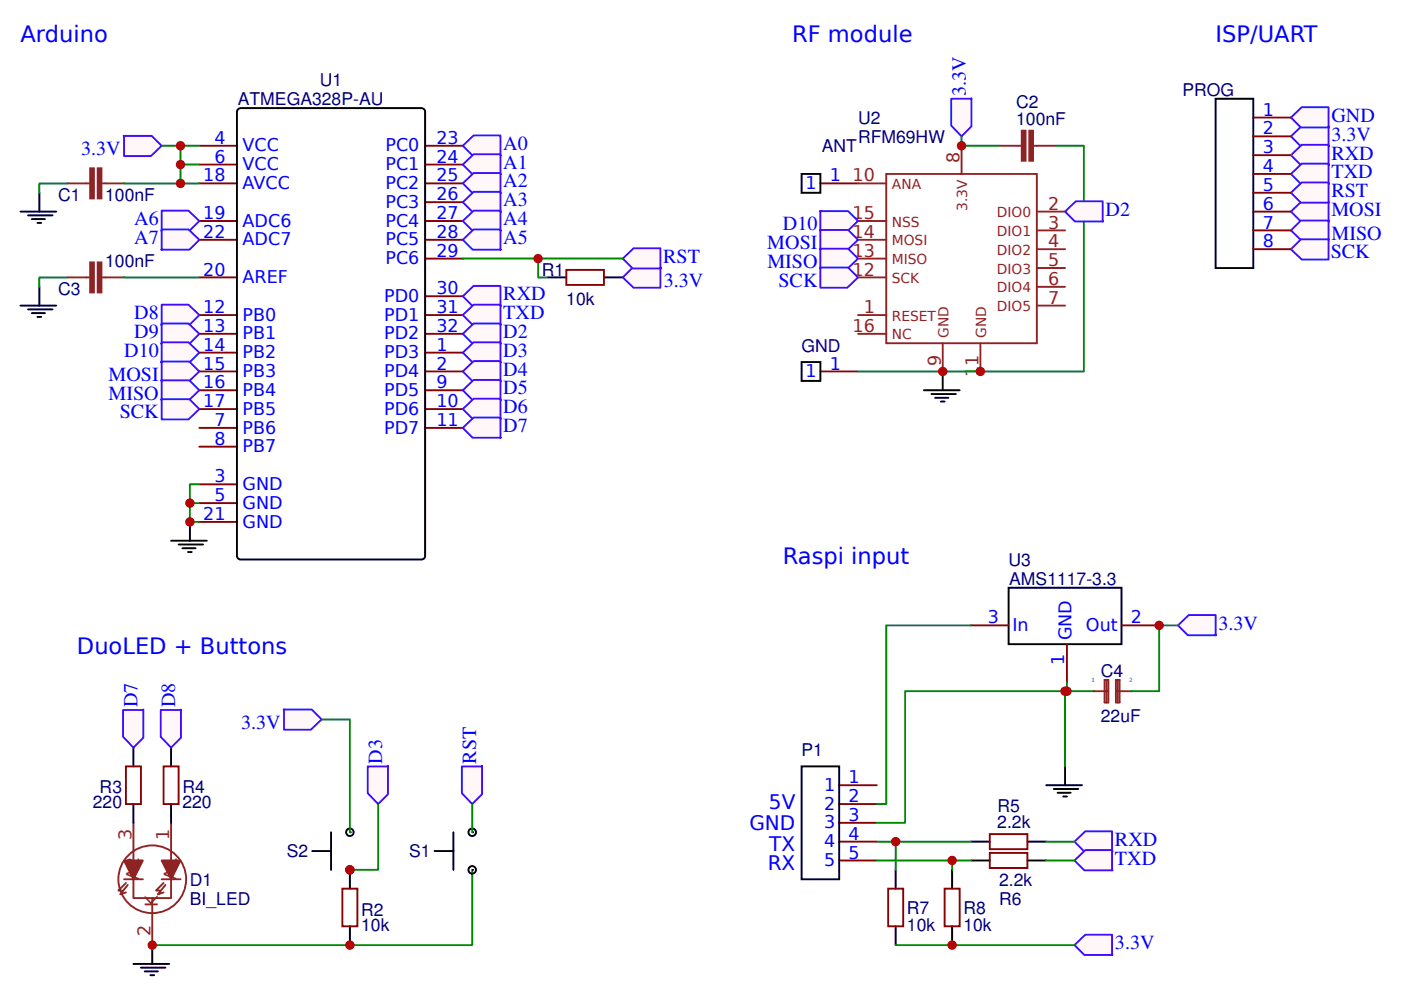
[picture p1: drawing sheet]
<svg xmlns="http://www.w3.org/2000/svg" width="197mm" height="140mm" viewBox="0 0 197 140" stroke-linecap="round" stroke-linejoin="round" font-family="sans-serif">
<g fill="none" stroke="#800" stroke-width=".26">
<path d="M28 20.5h5.3M28 23.2h5.3M28 25.8h5.3M28 31.1h5.3M28 33.7h5.3M28 39h5.3M59.8 20.5h5.3M59.8 23.2h5.3M59.8 25.8h5.3M59.8 31.1h5.3M59.8 33.7h5.3M59.8 28.4h5.3"/>
<path d="M59.8 36.4h5.3M28 44.3h5.3M28 47h5.3M28 49.6h5.3M28 52.3h5.3M28 54.9h5.3M28 57.5h5.3M59.8 44.3h5.3M59.8 47h5.3M59.8 49.6h5.3M59.8 52.3h5.3M59.8 54.9h5.3"/>
<path d="M59.8 57.5h5.3M59.8 41.7h5.3M28 60.2h5.3M28 62.8h5.3M28 68.1h5.3M28 70.8h5.3M28 73.4h5.3M59.8 60.2h5.3"/>
</g>
<path d="M33.6 15.3l.2-.1h25.4l.3 .1 .2 .2 .1 .2v62.5l-.1 .3-.2 .1-.3 .1h-25.4l-.2-.1-.2-.1-.1-.3v-62.5l.1-.2z" fill="none" stroke="#000" stroke-width=".26"/>
<path d="M17.4 19.1h3.9l1.4 1.4-1.5 1.5h-3.8z" fill="#fff7f8" stroke="#430aff" stroke-width=".26"/>
<path d="M9.5 39h-4v1.3M17.4 39h10.6M22.7 20.5h5.3M25.4 20.5v2.7h2.6M25.4 23.2v2.6h2.6M75.6 36.4v2.6h1.4" fill="none" stroke="#080" stroke-width=".26"/>
<path d="M77 39h2.6M84.9 39h2.7M2.9 43h5M3.9 43.5h3.5M4.5 44.1h1.8M5.3 44.6h.5M5.5 40.3v2.7M24.1 76.1h5M25.1 76.6h3.4M25.6 77.1h1.9M26.4 77.7h.6M26.7 73.4v2.7" fill="none" stroke="#000" stroke-width=".26"/>
<path d="M9.5 39h3.2M14.3 39h3.1" fill="none" stroke="#8d2323" stroke-width=".26"/>
<g fill="#8d2323" stroke="#8d2323" stroke-width=".26">
<path d="M12.7 36.9h.5v4.2h-.5z"/>
<path d="M13.7 36.9h.6v4.2h-.6z"/>
</g>
<path d="M79.6 38h5.3v2.1h-5.3z" fill="none" stroke="#800" stroke-width=".26"/>
<g fill="#fff7f8" stroke="#430aff" stroke-width=".26">
<path d="M87.6 39l1.3-1.4h4l-.1 2.9h-3.7z"/>
<path d="M65.1 20.5l1.5-1.5h3.8v2.9h-3.9z"/>
<path d="M65.1 23.2l1.5-1.5h3.8v2.8h-3.9z"/>
<path d="M65.1 25.8l1.5-1.5h3.8v2.9h-3.9z"/>
<path d="M65.1 28.4l1.5-1.4h3.8v2.8h-3.9z"/>
<path d="M65.1 31.1l1.5-1.5h3.8v2.9h-3.9z"/>
<path d="M65.1 33.7l1.5-1.4h3.8v2.8h-3.9z"/>
<path d="M65.1 41.7l1.5-1.5h3.8v2.9h-3.9z"/>
<path d="M65.1 44.3l1.5-1.4h3.8v2.8h-3.9z"/>
<path d="M65.1 47l1.5-1.5h3.8v2.9h-3.9z"/>
<path d="M65.1 49.6l1.5-1.4h3.8v2.8h-3.9z"/>
<path d="M65.1 52.3l1.5-1.5h3.8v2.8h-3.9z"/>
<path d="M65.1 54.9l1.5-1.5h3.8v2.9h-3.9z"/>
<path d="M65.1 57.5l1.5-1.4h3.8v2.8h-3.9z"/>
<path d="M65.1 60.2l1.5-1.5h3.8v2.9h-3.9z"/>
<path d="M22.7 42.9h3.8l1.5 1.4-1.4 1.4h-3.9z"/>
<path d="M22.7 45.5h3.8l1.5 1.5-1.4 1.4h-3.9z"/>
<path d="M22.7 48.2h3.8l1.5 1.4-1.4 1.4h-3.9z"/>
<path d="M22.7 50.9h3.9l1.4 1.4-1.5 1.4h-3.8z"/>
<path d="M22.7 53.5h3.9l1.4 1.4-1.5 1.5h-3.8z"/>
<path d="M22.7 56.2h3.9l1.4 1.3-1.5 1.5h-3.8z"/>
</g>
<path d="M26.7 70.8h1.3M28 68.1h-1.3v5.3h1.3" fill="none" stroke="#080" stroke-width=".26"/>
<g fill="#fff7f8" stroke="#430aff" stroke-width=".26">
<path d="M22.7 29.6h3.8l1.5 1.5-1.4 1.4h-3.9z"/>
<path d="M22.7 32.3h3.8l1.5 1.4-1.4 1.4h-3.9z"/>
</g>
<path d="M9.5 25.8h3.2M14.3 25.8h3.1" fill="none" stroke="#8d2323" stroke-width=".26"/>
<g fill="#8d2323" stroke="#8d2323" stroke-width=".26">
<path d="M12.7 23.7h.5v4.2h-.5z"/>
<path d="M13.7 23.7h.6v4.2h-.6z"/>
</g>
<path d="M2.9 29.8h5M3.9 30.3h3.5M4.5 30.8h1.8M5.3 31.4h.5M5.5 27.1v2.7" fill="none" stroke="#000" stroke-width=".26"/>
<path d="M9.5 25.8h-4v1.3M17.4 25.8h8" fill="none" stroke="#080" stroke-width=".26"/>
<path d="M87.6 36.4l1.5-1.5h3.7l.1 2.9h-4z" fill="#fff7f8" stroke="#430aff" stroke-width=".26"/>
<path d="M65.1 36.4h22.5M148.4 20.5h4v31.8h-19.9" fill="none" stroke="#080" stroke-width=".26"/>
<path d="M115.3 25.8h5.3" fill="none" stroke="#800" stroke-width=".26"/>
<path d="M112.7 24.5h2.6v2.6h-2.6zM129.9 54.9h5M130.9 55.4h3.5M131.5 56h1.8M132.3 56.5h.5M132.5 52.3v2.6" fill="none" stroke="#000" stroke-width=".26"/>
<g fill="none" stroke="#8d2323" stroke-width=".26">
<path d="M120.6 25.8h4M120.6 39h4M120.6 36.4h4M120.6 33.7h4M120.6 31.1h4M124.6 24.5h21.2v23.8h-21.2zM135.2 20.5v4M140.5 20.5h3.1M145.2 20.5h3.2M145.8 29.8h3.9M145.8 32.4h3.9M145.8 35.1h3.9"/>
<path d="M145.8 37.7h3.9M120.6 44.3h4M120.6 47h4M132.5 48.3v4M137.8 48.3v4M145.8 40.3h3.9M145.8 43h3.9"/>
</g>
<g fill="#8d2323" stroke="#8d2323" stroke-width=".26">
<path d="M144.7 18.4h.5v4.2h-.5z"/>
<path d="M143.6 18.4h.6v4.2h-.6z"/>
</g>
<g fill="#fff7f8" stroke="#430aff" stroke-width=".26">
<path d="M149.7 29.8l1.5-1.5h3.8l.1 2.9h-4z"/>
<path d="M115.3 29.7h3.9l1.4 1.4-1.5 1.4h-3.8z"/>
<path d="M115.3 32.3h3.9l1.4 1.4-1.5 1.5h-3.8z"/>
<path d="M115.3 35h3.9l1.4 1.4-1.5 1.4h-3.8z"/>
<path d="M115.3 37.6h3.9l1.4 1.4-1.5 1.5h-3.8z"/>
<path d="M133.7 13.9l2.9-.1v4l-1.4 1.4-1.5-1.5z"/>
</g>
<path d="M135.2 19.2v1.3h5.3" fill="none" stroke="#080" stroke-width=".26"/>
<g fill="none" stroke="#000" stroke-width=".26">
<path d="M18.8 105.2v2.6M18.8 113.1v2.7M24.1 105.2v2.6M24.1 113.1v2.7M43.9 119.7h2.6M46.5 117.1v5.3M49.2 117.1h.1M49.2 122.4h.1M49.2 122.4v2.6M49.2 130.3v2.7"/>
<circle cx="49.2" cy="117.1" r=".53"/>
<circle cx="49.2" cy="122.4" r=".53"/>
</g>
<g fill="none" stroke="#8d2323" stroke-width=".26">
<path d="M18.8 115.8v5.2M24.1 115.8v5.2M17.4 123.7h2.7M17.7 124.2l-1.1 1.1h.6M18 124.5l-1.1 1.3 .8-.3M18.8 123.7v2.6h5.3v-2.6M21.4 126.3v6.7M22.7 123.7h2.7M23 124.2l-1.1 1.1h.6M23.3 124.5l-1.1 1.3 .8-.3"/>
<circle cx="21.4" cy="123.7" r="4.8"/>
</g>
<g fill="#8d2323" stroke="#8d2323" stroke-width=".26">
<path d="M17.4 121h2.7l-1.3 2.7z"/>
<path d="M22.7 121h2.7l-1.3 2.7z"/>
</g>
<path d="M17.7 107.8h2.1v5.3h-2.1zM23 107.8h2.1v5.3h-2.1zM48.1 125h2.1v5.3h-2.1z" fill="none" stroke="#800" stroke-width=".26"/>
<g fill="#fff7f8" stroke="#430aff" stroke-width=".26">
<path d="M22.6 99.9l2.8-.1v4l-1.3 1.4-1.5-1.5z"/>
<path d="M17.3 99.9l2.8-.1v4l-1.3 1.4-1.5-1.5z"/>
<path d="M51.7 107.8h2.8v3.9l-1.3 1.4-1.5-1.5z"/>
</g>
<path d="M53.2 113.1v9.3h-4" fill="none" stroke="#080" stroke-width=".26"/>
<path d="M39.9 99.8h3.9l1.4 1.4-1.5 1.5h-3.8z" fill="#fff7f8" stroke="#430aff" stroke-width=".26"/>
<path d="M45.2 101.2h4v15.9M123.3 118.4h13.2M66.4 122.4v10.6h-45M123.3 121h13.2" fill="none" stroke="#080" stroke-width=".26"/>
<g fill="none" stroke="#000" stroke-width=".26">
<path d="M141.8 82.7h15.9v7.9h-15.9zM112.7 107.8h5.3v15.9h-5.3zM136.5 118.4h2.6M144.4 118.4h2.7M147.1 110.5h5M148.1 111h3.5M148.7 111.5h1.8M149.5 112.1h.5M149.7 107.8v2.7M18.8 135.6h5M19.8 136.1h3.5M20.3 136.7h1.9"/>
<path d="M21.1 137.2h.6M21.4 133v2.6M136.5 121h2.6M144.4 121h2.7"/>
</g>
<path d="M136.5 88h5.3M150 90.6v5.3M157.7 88h5.3M118 110.5h5.3M118 113.1h5.3M118 115.8h5.3M118 118.4h5.3M139.1 117.3h5.3v2.2h-5.3zM139.1 120h5.3v2.1h-5.3zM118 121h5.3" fill="none" stroke="#800" stroke-width=".26"/>
<path d="M153.7 97.2h.1M153.7 97.2h2.1M155.3 95.6h.5v3.2h-.5zM155.5 95.6v3.2M156.9 97.2h2.1M156.9 95.6h.5v3.2h-.5zM157.1 95.6v3.2M159 97.2h.1" fill="none" stroke="#8d2323" stroke-width=".26"/>
<path d="M165.6 88l1.5-1.5h3.8l.1 2.9h-4z" fill="#fff7f8" stroke="#430aff" stroke-width=".26"/>
<path d="M150 95.9v1.3M153.7 97.2h-4v10.6M165.6 88h-2.6v9.2h-4" fill="none" stroke="#080" stroke-width=".26"/>
<g fill="#fff7f8" stroke="#430aff" stroke-width=".26">
<path d="M151.1 118.4l1.5-1.5h3.7l.1 2.9h-4z"/>
<path d="M151.1 121l1.5-1.4h3.7l.1 2.8h-4z"/>
</g>
<path d="M136.5 88h-11.9v25.1h-1.3M149.7 97.2h-22.5v18.6h-3.9M147.1 118.4h4M147.1 121h4" fill="none" stroke="#080" stroke-width=".26"/>
<path d="M151.1 133l1.5-1.5h3.7l.1 2.8h-4z" fill="#fff7f8" stroke="#430aff" stroke-width=".26"/>
<path d="M125.9 122.4v2.6M125.9 130.3v2.7M133.9 122.4v2.6M133.9 130.3v2.7" fill="none" stroke="#000" stroke-width=".26"/>
<path d="M124.9 125h2.1v5.3h-2.1zM132.8 125h2.1v5.3h-2.1z" fill="none" stroke="#800" stroke-width=".26"/>
<path d="M125.9 118.4v4M125.9 133h25.2M133.9 121v1.4" fill="none" stroke="#080" stroke-width=".26"/>
<g fill="#fff7f8" stroke="#430aff" stroke-width=".26">
<path d="M181.5 19.2l1.5-1.5h3.8v2.9h-3.9z"/>
<path d="M181.5 29.8l1.5-1.5h3.8v2.9h-3.9z"/>
<path d="M182.9 31h3.9v2.9h-3.8l-1.5-1.5z"/>
<path d="M182.9 33.7h3.9v2.8h-3.8l-1.5-1.4z"/>
<path d="M181.5 21.8l1.5-1.4h3.8v2.8h-3.9z"/>
<path d="M181.5 24.5l1.5-1.5h3.8v2.9h-3.9z"/>
<path d="M181.5 27.1l1.5-1.4h3.8v2.8h-3.9z"/>
<path d="M181.5 16.5l1.5-1.4h3.8v2.8h-3.9z"/>
</g>
<g fill="none" stroke="#000" stroke-width=".26">
<path d="M170.9 13.9h5.3v23.8h-5.3zM61.1 119.7h2.6M63.7 117.1v5.3M66.4 117.1h.1M66.4 122.4h.1"/>
<circle cx="66.4" cy="117.1" r=".53"/>
<circle cx="66.4" cy="122.4" r=".53"/>
</g>
<path d="M176.2 16.5h5.3M176.2 19.2h5.3M176.2 21.8h5.3M176.2 24.5h5.3M176.2 27.1h5.3M176.2 29.8h5.3M176.2 32.4h5.3M176.2 35.1h5.3" fill="none" stroke="#800" stroke-width=".26"/>
<path d="M64.9 107.8h2.9v3.9l-1.4 1.4-1.5-1.5z" fill="#fff7f8" stroke="#430aff" stroke-width=".26"/>
<path d="M120.6 52.3h11.9M66.4 113.1v4" fill="none" stroke="#080" stroke-width=".26"/>
<path d="M115.3 52.3h5.3" fill="none" stroke="#800" stroke-width=".26"/>
<path d="M112.7 50.9h2.6v2.7h-2.6z" fill="none" stroke="#000" stroke-width=".26"/>
<g fill="#c00">
<circle cx="49.2" cy="133" r=".66"/>
<circle cx="133.9" cy="121" r=".66"/>
<circle cx="125.9" cy="118.4" r=".66"/>
<circle cx="133.9" cy="133" r=".66"/>
<circle cx="149.7" cy="97.2" r=".66"/>
<circle cx="150" cy="97.2" r=".66"/>
<circle cx="163" cy="88" r=".66"/>
<circle cx="21.4" cy="133" r=".66"/>
<circle cx="49.2" cy="122.4" r=".66"/>
<circle cx="135.2" cy="20.5" r=".66"/>
<circle cx="132.5" cy="52.3" r=".66"/>
<circle cx="137.8" cy="52.3" r=".66"/>
<circle cx="75.6" cy="36.4" r=".66"/>
<circle cx="25.4" cy="25.8" r=".66"/>
<circle cx="26.7" cy="73.4" r=".66"/>
<circle cx="26.7" cy="70.8" r=".66"/>
<circle cx="25.4" cy="23.2" r=".66"/>
<circle cx="25.4" cy="20.5" r=".66"/>
</g>
<g font-size="3.2" fill="#00f">
<text x="2.9" y="6">Arduino</text>
<text x="111.4" y="5.9">RF module</text>
<text x="170.9" y="6">ISP/UART</text>
<text x="110" y="79.4">Raspi input</text>
<text x="10.8" y="91.9">DuoLED + Buttons</text>
</g>
<g font-size="2.8" fill="#00f">
<text x="135.8" y="13.5" transform="rotate(-90 135.8 13.5)">3.3V</text>
<text x="187.2" y="17.2">GND</text>
<text x="11.4" y="21.8">3.3V</text>
<text x="70.8" y="21.1">A0</text>
<text x="70.8" y="23.7">A1</text>
<text x="187.2" y="22.4">RXD</text>
<text x="187.2" y="19.8">3.3V</text>
<text x="70.8" y="26.4">A2</text>
<text x="70.8" y="29">A3</text>
<text x="187.2" y="25.1">TXD</text>
<text x="187.2" y="27.7">RST</text>
<text x="18.9" y="34.3">A7</text>
<text x="18.9" y="31.7">A6</text>
<text x="70.8" y="31.7">A4</text>
<text x="70.8" y="34.3">A5</text>
<text x="107.9" y="35.1">MOSI</text>
<text x="110.1" y="32.4">D10</text>
<text x="155.4" y="30.4">D2</text>
<text x="187.2" y="30.4">MOSI</text>
<text x="187.2" y="33.7">MISO</text>
<text x="93.2" y="37">RST</text>
<text x="93.3" y="40.4">3.3V</text>
<text x="107.9" y="37.7">MISO</text>
<text x="109.4" y="40.3">SCK</text>
<text x="187.1" y="36.3">SCK</text>
<text x="18.9" y="44.9">D8</text>
<text x="18.9" y="47.5">D9</text>
<text x="70.8" y="42.2">RXD</text>
<text x="70.8" y="44.9">TXD</text>
<text x="70.8" y="47.5">D2</text>
<text x="15.3" y="53.6">MOSI</text>
<text x="17.5" y="50.2">D10</text>
<text x="70.8" y="50.2">D3</text>
<text x="70.8" y="52.8">D4</text>
<text x="15.3" y="56.2">MISO</text>
<text x="16.8" y="58.9">SCK</text>
<text x="70.8" y="55.5">D5</text>
<text x="70.8" y="58.1">D6</text>
<text x="70.8" y="60.8">D7</text>
<text x="171.3" y="88.6">3.3V</text>
<text x="19.3" y="99.5" transform="rotate(-90 19.3 99.5)">D7</text>
<text x="24.6" y="99.5" transform="rotate(-90 24.6 99.5)">D8</text>
<text x="33.9" y="102.5">3.3V</text>
<text x="53.7" y="107.4" transform="rotate(-90 53.7 107.4)">D3</text>
<text x="67" y="107.4" transform="rotate(-90 67 107.4)">RST</text>
<text x="108.1" y="113.8">5V</text>
<text x="105.3" y="116.7">GND</text>
<text x="108.1" y="119.7">TX</text>
<text x="156.7" y="119">RXD</text>
<text x="107.9" y="122.4">RX</text>
<text x="156.7" y="121.7">TXD</text>
<text x="156.7" y="133.6">3.3V</text>
</g>
<g font-size="2.5" fill="#000080">
<text x="33.4" y="14.8">ATMEGA328P-AU</text>
<text x="45" y="12.1">U1</text>
<text x="120.6" y="17.5">U2</text>
<text x="142.9" y="17.6">100nF</text>
<text x="142.9" y="15.2">C2</text>
<text x="166.2" y="13.5">PROG</text>
<text x="115.5" y="21.3">ANT</text>
<text x="120.6" y="20.1">RFM69HW</text>
<text x="8.2" y="28.3">C1</text>
<text x="14.8" y="28.3">100nF</text>
<text x="8.2" y="41.5">C3</text>
<text x="14.8" y="37.5">100nF</text>
<text x="76.2" y="38.9">R1</text>
<text x="79.6" y="42.8">10k</text>
<text x="112.7" y="49.5">GND</text>
<text x="141.8" y="79.6">U3</text>
<text x="141.9" y="82.2">AMS1117-3.3</text>
<text x="154.8" y="95.2">C4</text>
<text x="154.8" y="101.6">22uF</text>
<text x="112.7" y="106.4">P1</text>
<text x="13" y="113.7">220</text>
<text x="14" y="111.6">R3</text>
<text x="25.6" y="113.7">220</text>
<text x="25.6" y="111.6">R4</text>
<text x="140.2" y="116.5">2.2k</text>
<text x="140.2" y="114.2">R5</text>
<text x="26.7" y="124.6">D1</text>
<text x="40.3" y="120.6">S2</text>
<text x="57.5" y="120.6">S1</text>
<text x="140.5" y="124.6">2.2k</text>
<text x="26.7" y="127.3">BI_LED</text>
<text x="50.8" y="130.9">10k</text>
<text x="50.8" y="128.8">R2</text>
<text x="127.5" y="130.9">10k</text>
<text x="127.5" y="128.5">R7</text>
<text x="135.4" y="130.9">10k</text>
<text x="135.4" y="128.5">R8</text>
<text x="140.5" y="127.3">R6</text>
</g>
<g font-size="2.5" fill="#00f">
<text x="177.5" y="16.3">1</text>
<text x="30.2" y="20.2">4</text>
<text x="30.2" y="22.9">6</text>
<text x="34.1" y="21.3">VCC</text>
<text x="34.1" y="23.9">VCC</text>
<text x="54.2" y="21.3">PC0</text>
<text x="54.2" y="23.9">PC1</text>
<text x="61.4" y="20.2">23</text>
<text x="61.4" y="22.9">24</text>
<text x="177.5" y="18.9">2</text>
<text x="177.5" y="21.6">3</text>
<text x="28.6" y="25.5">18</text>
<text x="34.1" y="26.6">AVCC</text>
<text x="54.2" y="26.6">PC2</text>
<text x="54.2" y="29.2">PC3</text>
<text x="61.4" y="25.5">25</text>
<text x="61.4" y="28.2">26</text>
<text x="113.2" y="26.6">1</text>
<text x="116.7" y="25.5">1</text>
<text x="177.5" y="24.2">4</text>
<text x="177.5" y="26.9">5</text>
<text x="177.5" y="29.5">6</text>
<text x="28.6" y="30.8">19</text>
<text x="28.6" y="33.5">22</text>
<text x="34.1" y="31.9">ADC6</text>
<text x="34.1" y="34.5">ADC7</text>
<text x="54.2" y="31.9">PC4</text>
<text x="54.2" y="34.5">PC5</text>
<text x="61.4" y="30.8">27</text>
<text x="61.4" y="33.5">28</text>
<text x="177.5" y="32.1">7</text>
<text x="177.5" y="34.8">8</text>
<text x="28.6" y="38.8">20</text>
<text x="34.1" y="39.8">AREF</text>
<text x="54.2" y="37.2">PC6</text>
<text x="61.4" y="36.1">29</text>
<text x="61.4" y="41.4">30</text>
<text x="28.6" y="44.1">12</text>
<text x="28.6" y="46.7">13</text>
<text x="34.1" y="45.1">PB0</text>
<text x="34.1" y="47.8">PB1</text>
<text x="54" y="42.5">PD0</text>
<text x="54" y="45.1">PD1</text>
<text x="54" y="47.8">PD2</text>
<text x="61.4" y="44.1">31</text>
<text x="61.4" y="46.7">32</text>
<text x="28.6" y="49.3">14</text>
<text x="28.6" y="52">15</text>
<text x="34.1" y="50.4">PB2</text>
<text x="34.1" y="53">PB3</text>
<text x="54" y="50.4">PD3</text>
<text x="54" y="53">PD4</text>
<text x="61.4" y="49.3">1</text>
<text x="61.4" y="52">2</text>
<text x="113.2" y="53">1</text>
<text x="116.7" y="52">1</text>
<text x="28.6" y="54.6">16</text>
<text x="28.6" y="57.3">17</text>
<text x="30.2" y="59.9">7</text>
<text x="34.1" y="55.7">PB4</text>
<text x="34.1" y="58.3">PB5</text>
<text x="54" y="55.7">PD5</text>
<text x="54" y="58.3">PD6</text>
<text x="61.4" y="54.6">9</text>
<text x="61.4" y="57.3">10</text>
<text x="61.4" y="59.9">11</text>
<text x="30.2" y="62.6">8</text>
<text x="34.1" y="61">PB6</text>
<text x="34.1" y="63.6">PB7</text>
<text x="54" y="61">PD7</text>
<text x="30.2" y="67.9">3</text>
<text x="30.2" y="70.5">5</text>
<text x="34.1" y="68.9">GND</text>
<text x="34.1" y="71.6">GND</text>
<text x="28.6" y="73.2">21</text>
<text x="34.1" y="74.2">GND</text>
<text x="138.9" y="87.7">3</text>
<text x="142.3" y="88.8">In</text>
<text x="152.7" y="88.8">Out</text>
<text x="159" y="87.7">2</text>
<text x="149.6" y="93.5" transform="rotate(-90 149.6 93.5)">1</text>
<text x="150.7" y="90.1" transform="rotate(-90 150.7 90.1)">GND</text>
<text x="115.9" y="111.3">1</text>
<text x="115.9" y="113.9">2</text>
<text x="119.3" y="110.2">1</text>
<text x="119.3" y="112.8">2</text>
<text x="115.9" y="116.5">3</text>
<text x="115.9" y="119.2">4</text>
<text x="119.3" y="115.5">3</text>
<text x="119.3" y="118.1">4</text>
<text x="115.9" y="121.8">5</text>
<text x="119.3" y="120.8">5</text>
</g>
<g font-size="2.5" fill="#8d2323">
<text x="134.9" y="22.9" transform="rotate(-90 134.9 22.9)">8</text>
<text x="119.9" y="25.5">10</text>
<text x="147.3" y="29.5">2</text>
<text x="119.9" y="33.5">14</text>
<text x="119.9" y="30.8">15</text>
<text x="147.3" y="32.1">3</text>
<text x="147.3" y="34.8">4</text>
<text x="119.9" y="38.8">12</text>
<text x="119.9" y="36.1">13</text>
<text x="147.3" y="37.4">5</text>
<text x="147.3" y="40.1">6</text>
<text x="119.9" y="46.7">16</text>
<text x="121.4" y="44.1">1</text>
<text x="147.3" y="42.7">7</text>
<text x="132.3" y="51.4" transform="rotate(-90 132.3 51.4)">9</text>
<text x="137.6" y="53" transform="rotate(-90 137.6 53)">11</text>
<text x="18.5" y="118.1" transform="rotate(-90 18.5 118.1)">3</text>
<text x="23.8" y="118.1" transform="rotate(-90 23.8 118.1)">1</text>
<text x="19.6" y="123.8" transform="rotate(-90 19.6 123.8)">A2</text>
<text x="24.8" y="123.8" transform="rotate(-90 24.8 123.8)">A1</text>
<text x="21.1" y="131.6" transform="rotate(-90 21.1 131.6)">2</text>
<text x="22.2" y="127.7" transform="rotate(-90 22.2 127.7)">K</text>
</g>
<g font-size="1.9" fill="#8d2323">
<text x="125.4" y="26.6">ANA</text>
<text x="136" y="29.7" transform="rotate(-90 136 29.7)">3.3V</text>
<text x="125.4" y="34.5">MOSI</text>
<text x="125.4" y="31.9">NSS</text>
<text x="140.1" y="30.6">DIO0</text>
<text x="140.1" y="33.2">DIO1</text>
<text x="140.1" y="35.9">DIO2</text>
<text x="125.4" y="39.8">SCK</text>
<text x="125.4" y="37.2">MISO</text>
<text x="140.1" y="38.5">DIO3</text>
<text x="140.1" y="41.1">DIO4</text>
<text x="125.4" y="45.1">RESET</text>
<text x="125.4" y="47.8">NC</text>
<text x="133.3" y="47.5" transform="rotate(-90 133.3 47.5)">GND</text>
<text x="138.6" y="47.5" transform="rotate(-90 138.6 47.5)">GND</text>
<text x="140.1" y="43.8">DIO5</text>
</g>
<g font-size=".8" fill="#238d23">
<text x="153.4" y="95.9">1</text>
<text x="158.7" y="95.9">2</text>
</g>
</svg>
